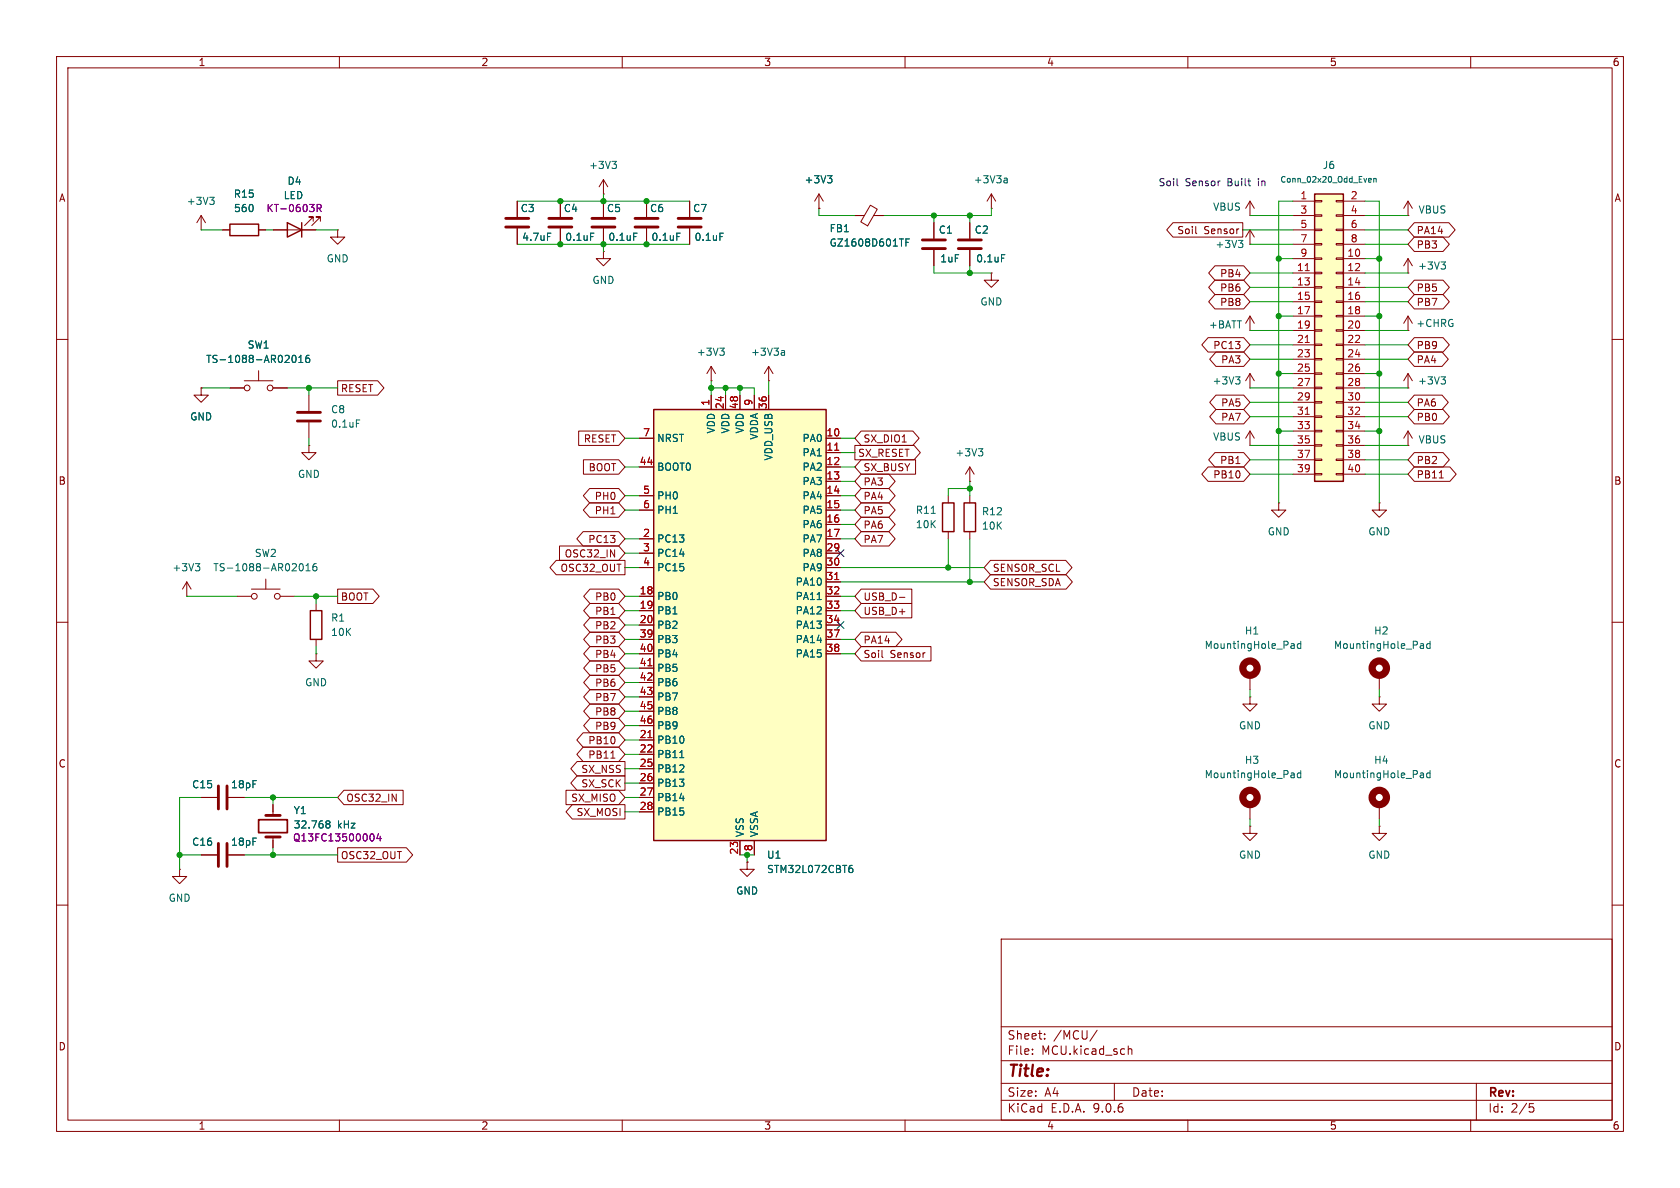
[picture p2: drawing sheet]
<svg xmlns="http://www.w3.org/2000/svg" width="297mm" height="210mm" viewBox="0 0 297 210" stroke-linecap="round" stroke-linejoin="round" font-family="sans-serif">
<g fill="none" stroke="#840000" stroke-width=".18">
<path d="M10 10h277v190h-277zM12 12h273v186h-273zM60 10v2M110 10v2M160 10v2M210 10v2M260 10v2M35.6 38.1l-.8 1.3M35.6 38.1l.7 1.3M35.6 38.1v2.5M55.4 39.1v-.7h-.8h.8l-1.6 1.5M56.6 39.1v-.7h-.7h.7l-1.5 1.5"/>
<path d="M106.7 34.3h.1M106.7 31.8l-.8 1.2M106.7 31.8l.7 1.2M106.7 31.8v2.5M248.9 38.1h.1M248.9 35.6l-.7 1.2M248.9 35.6l.8 1.2M248.9 35.6v2.5M35.6 40.6h.1M39.4 40.6h1.2M45.7 40.6h1.3M48.3 40.6h7.6"/>
<path d="M248.9 58.4h.1M248.9 55.9v2.5M248.9 55.9l-.7 1.3M248.9 55.9l.8 1.3M10 60h2M35.6 68.6v1.3h1.2l-1.2 1.2-1.3-1.2h1.3M35.6 68.6h.1M40.6 68.6h2.6M43.2 67.3h5.1M45.7 65.5v1.8M48.3 68.6h2.5M125.7 67.3h.1"/>
<path d="M125.7 64.8l-.7 1.2M125.7 64.8l.8 1.2M125.7 64.8v2.5M285 60h2M10 110h2M285 110h2M10 160h2M177 166h108v32h-108zM285 160h2M60 198v2M110 198v2M160 198v2"/>
<path d="M177 194.5h108M177 191.5h108M177 187.5h108M177 181.5h108M182.5 186.3v.1M182.5 185.5v.1M184.7 183.6v.1M184.7 182.8v.1M194 182.1l-1.3 2M197 191.5v3M199.5 184.9v1.5M199.5 185.5l.2-.1 .3 .1 .1 .9"/>
<path d="M210 198v2M260 198v2M261 191.5v6.5M270.4 195.1h.7M270.5 195.7h.4l.3 .3-.2 .5-.5 .1"/>
<circle cx="43.7" cy="68.6" r=".51"/>
<circle cx="47.8" cy="68.6" r=".51"/>
</g>
<path d="M37.1 34.9h.8l-.5 .5M37.6 35.4l.3 .2v.3l-.3 .2M108.2 28.5h.8l-.4 .5M108.7 29l.3 .2v.3l-.3 .3M51.6 63.3l.1-.4 .2-.1a.68 .68 0 0 1 .5 .6 .68 .68 0 0 1-.5 .7l-.2-.1-.1-.4M52.8 64.1h.8M52.8 63.2l.4-.4v1.3M54.6 62.8l-.3 .1a.86 .86 0 0 0 0 1.2l.4-.1 .1-.5-.3-.2h-.2l-.3 .2M127.2 61.5h.8l-.4 .5M127.8 62l.2 .3v.3l-.2 .2" fill="none" stroke="#006464" stroke-width=".18"/>
<path d="M40.6 39.6h5.1v2.1h-5.1zM50.8 39.4l2.5 1.2-2.5 1.3zM53.3 39.4v2.5" fill="none" stroke="#840000" stroke-width=".25"/>
<path d="M56.1 36.8l.6-.1 .1-.1-.1-.3-.6-.2v1.3M56.4 36.8l.4 .6" fill="none" stroke="#840084" stroke-width=".18"/>
<path d="M232.4 34.3h5.1v50.8h-5.1z" fill="#ffffc2"/>
<path d="M232.4 34.3h5.1v50.8h-5.1z" fill="none" stroke="#840000" stroke-width=".25"/>
<g fill="none" stroke="#840000" stroke-width=".18">
<path d="M106.7 35.6v2.8M228.6 35.6h3.8M228.6 38.1h3.8M232.4 35.4h1.3v.3h-1.3zM232.4 38h1.3v.2h-1.3zM236.2 35.4h1.3v.3h-1.3zM236.2 38h1.3v.2h-1.3zM237.5 35.6h3.8M237.5 38.1h3.8M59.7 40.6v1.3h1.3l-1.3 1.3-1.3-1.3h1.3M59.7 40.6h.1M106.7 40.4v2.8"/>
<path d="M228.6 40.6h3.8M228.6 43.2h3.8M228.6 45.7h3.8M228.6 48.3h3.8M228.6 50.8h3.8M228.6 53.3h3.8M228.6 55.9h3.8M228.6 58.4h3.8M232.4 40.5h1.3v.3h-1.3zM232.4 43.1h1.3v.2h-1.3zM232.4 45.6h1.3v.2h-1.3zM232.4 48.1h1.3v.3h-1.3z"/>
<path d="M232.4 50.7h1.3v.2h-1.3zM232.4 53.2h1.3v.3h-1.3zM232.4 55.8h1.3v.2h-1.3zM232.4 58.3h1.3v.2h-1.3zM236.2 40.5h1.3v.3h-1.3zM236.2 43.1h1.3v.2h-1.3zM236.2 45.6h1.3v.2h-1.3zM236.2 48.1h1.3v.3h-1.3zM236.2 50.7h1.3v.2h-1.3zM236.2 53.2h1.3v.3h-1.3zM236.2 55.8h1.3v.2h-1.3zM236.2 58.3h1.3v.2h-1.3z"/>
<path d="M237.5 40.6h3.8M237.5 43.2h3.8M237.5 45.7h3.8M237.5 48.3h3.8M237.5 50.8h3.8M237.5 53.3h3.8M237.5 55.9h3.8M237.5 58.4h3.8M248.9 48.3h.1M248.9 45.7l-.7 1.3M248.9 45.7l.8 1.3M248.9 45.7v2.6"/>
<path d="M54.6 78.7v1.3h1.3l-1.3 1.3-1.3-1.3h1.3M54.6 78.7h.1M54.6 69.9v2.7M54.6 74.7v2.8M228.6 61h3.8M228.6 63.5h3.8M228.6 66h3.8M228.6 68.6h3.8M228.6 71.1h3.8M228.6 73.7h3.8M228.6 76.2h3.8M228.6 78.7h3.8"/>
<path d="M232.4 60.8h1.3v.3h-1.3zM232.4 63.4h1.3v.2h-1.3zM232.4 65.9h1.3v.3h-1.3zM232.4 68.5h1.3v.2h-1.3zM232.4 71h1.3v.2h-1.3zM232.4 73.5h1.3v.3h-1.3zM232.4 76.1h1.3v.2h-1.3zM232.4 78.6h1.3v.3h-1.3zM236.2 60.8h1.3v.3h-1.3zM236.2 63.4h1.3v.2h-1.3zM236.2 65.9h1.3v.3h-1.3zM236.2 68.5h1.3v.2h-1.3z"/>
<path d="M236.2 71h1.3v.2h-1.3zM236.2 73.5h1.3v.3h-1.3zM236.2 76.1h1.3v.2h-1.3zM236.2 78.6h1.3v.3h-1.3zM237.5 61h3.8M237.5 63.5h3.8M237.5 66h3.8M237.5 68.6h3.8M237.5 71.1h3.8M237.5 73.7h3.8M237.5 76.2h3.8M237.5 78.7h3.8"/>
<path d="M248.9 78.7h.1M248.9 68.6h.1M248.9 66v2.6M248.9 76.2v2.5M248.9 76.2l-.7 1.3M248.9 76.2l.8 1.3M248.9 66l-.7 1.3M248.9 66l.8 1.3M226.1 88.9v1.3h1.2l-1.2 1.2-1.3-1.2h1.3M226.1 88.9h.1M228.6 81.3h3.8M228.6 83.8h3.8"/>
<path d="M232.4 81.2h1.3v.2h-1.3zM232.4 83.7h1.3v.2h-1.3zM236.2 81.2h1.3v.2h-1.3zM236.2 83.7h1.3v.2h-1.3zM237.5 81.3h3.8M237.5 83.8h3.8M243.8 88.9v1.3h1.3l-1.3 1.2-1.2-1.2h1.2M243.8 88.9h.1M221 119.4v2.5M243.8 119.4v2.5M132.1 152.4v1.3h1.2l-1.2 1.2-1.3-1.2h1.3M132.1 152.4h.1"/>
</g>
<path d="M230.7 47.8h.8M230.7 60.5h.8M230.7 73.2h.8" fill="none" stroke="#a90000" stroke-width=".18"/>
<g fill="none" stroke="#006464" stroke-width=".18">
<path d="M242.1 31.5l.3 .1v.2l-.5 .1M242.4 32.2h-.3M242.9 31.6h.3l.1 .6M242.9 31.5v.7M112 41.2h.6M254.7 46.3h.8l-.4 .5M255.3 46.8l.2 .2v.3l-.2 .3M63 74.2h.6M254.7 66.6h.8l-.4 .5M255.3 67.1l.2 .2v.3l-.2 .3M228.4 113.8h.3l.1 .8M228.8 114.6h-.4"/>
<path d="M228.8 114.1h-.4M230 113.8h-.4l-.2 .2 .1 .6h.5M230 113.4v1.2M251.2 113.8h.4l.1 .8M251.7 114.6h-.5M251.7 114.1h-.5M252.8 113.8h-.3l-.3 .2 .1 .6h.5M252.8 113.4v1.2"/>
</g>
<path d="M104.6 38.6h4.1M104.6 40.1h4.1M52.6 72.9h4M52.6 74.4h4" fill="none" stroke="#840000" stroke-width=".51"/>
<g fill="none" stroke="#840000" stroke-width="1.3">
<circle cx="221" cy="118.1" r="1.27"/>
<circle cx="243.8" cy="118.1" r="1.27"/>
</g>
<path d="M115.6 72.4h30.4v76.2h-30.4z" fill="#ffffc2"/>
<path d="M115.6 72.4h30.4v76.2h-30.4zM166.6 88.9h2.1v5.1h-2.1zM170.4 88.9h2.1v5.1h-2.1zM54.9 108h2v5h-2z" fill="none" stroke="#840000" stroke-width=".25"/>
<g fill="none" stroke="#840000" stroke-width=".18">
<path d="M91.4 35.6v2.8M99.1 35.6v2.8M106.7 35.6v2.8M114.3 35.6v2.8M121.9 35.6v2.8M144.8 36.8h.1M144.8 34.3l-.8 1.3M144.8 34.3l.7 1.3M144.8 34.3v2.5M151.1 38.1h1.7M153.9 36.3l1.2 .7-1.7 2.9-1.2-.7zM154.5 38.1h1.7"/>
<path d="M165.1 39.4v2.8M171.4 39.4v2.8M175.3 36.8h.1M175.3 34.3l-.8 1.3M175.3 34.3l.7 1.3M175.3 34.3v2.5M207.4 39.4h12.3v2.5h-12.3l-1.1-1.3zM221 38.1h.1M221 35.6v2.5M221 35.6l-.8 1.2M221 35.6l.7 1.2M250 39.4h6.1l1.2 1.2-1.2 1.3h-6.1l-1.1-1.3z"/>
<path d="M39.4 40.6h1.2M45.7 40.6h1.3M48.3 40.6h2.5M53.3 40.6h2.6M91.4 40.4v2.8M99.1 40.4v2.8M106.7 44.5v1.2h1.2l-1.2 1.3-1.3-1.3h1.3M106.7 44.5h.1M106.7 40.4v2.8M114.3 40.4v2.8M121.9 40.4v2.8M165.1 44.2v2.8"/>
<path d="M171.4 44.2v2.8M175.3 48.3v1.2h1.2l-1.2 1.3-1.3-1.3h1.3M175.3 48.3h.1M211.5 41.2l.1 .1M213.6 59.7h6.3l1.1 1.3-1.1 1.2h-6.3l-1.1-1.2zM214.8 47h5.1l1.1 1.3-1.1 1.2h-5.1l-1.1-1.2zM214.8 52.1h5.1l1.1 1.2-1.1 1.3h-5.1l-1.1-1.3zM214.8 49.5h5.1l1.1 1.3-1.1 1.3h-5.1l-1.1-1.3zM221 43.2h.1M221 58.4h.1M221 40.6v2.6M221 55.9v2.5"/>
<path d="M221 40.6l-.8 1.3M221 40.6l.7 1.3M221 55.9l-.8 1.3M221 55.9l.7 1.3M250 59.7h5.1l1.1 1.3-1.1 1.2h-5.1l-1.1-1.2zM250 52.1h5.1l1.1 1.2-1.1 1.3h-5.1l-1.1-1.3zM250 41.9h5.1l1.1 1.3-1.1 1.3h-5.1l-1.1-1.3zM250 49.5h5.1l1.1 1.3-1.1 1.3h-5.1l-1.1-1.3zM35.6 68.6h.1M40.6 68.6h2.6M48.3 68.6h2.5M59.7 67.3h7.1l1.1 1.3-1.1 1.3h-7.1z"/>
<path d="M102.3 76.2h7.1l1.1 1.3-1.1 1.2h-7.1zM113 77.5h2.6M125.7 69.9v2.5M128.3 69.9v2.5M130.8 69.9v2.5M133.3 69.9v2.5M135.9 67.3h.1M135.9 64.8v2.5M135.9 69.9v2.5M135.9 64.8l-.8 1.2M135.9 64.8l.8 1.2M146 77.5h2.6"/>
<path d="M151.1 78.7h10.5l1.1 1.3-1.1 1.3h-10.5zM152.2 76.2h9.2l1.1 1.3-1.1 1.2h-9.2l-1.1-1.2zM215 62.2h4.9l1.1 1.3-1.1 1.3h-4.9l-1.1-1.3zM215 69.8h4.9l1.1 1.3-1.1 1.3h-4.9l-1.1-1.3zM215 72.4h4.9l1.1 1.3-1.1 1.2h-4.9l-1.1-1.2zM221 68.6h.1M221 78.7h.1M221 66v2.6M221 76.2v2.5M221 66l-.8 1.3M221 66l.7 1.3M221 76.2l-.8 1.3"/>
<path d="M221 76.2l.7 1.3M250 72.4h5.1l1.1 1.3-1.1 1.2h-5.1l-1.1-1.2zM250 62.2h4.9l1.1 1.3-1.1 1.3h-4.9l-1.1-1.3zM250 69.8h4.9l1.1 1.3-1.1 1.3h-4.9l-1.1-1.3zM98.3 99.1h12.2v2.5h-12.2l-1.1-1.3zM98.9 96.5h10.5l1.1 1.3-1.1 1.3h-10.5zM103.1 94h6.3l1.1 1.3-1.1 1.2h-6.3l-1.1-1.2zM103.1 81.3h6.3l1.1 1.3-1.1 1.2h-6.3zM104.2 88.9h5.2l1.1 1.3-1.1 1.2h-5.2l-1.1-1.2zM104.2 86.4h5.2l1.1 1.2-1.1 1.3h-5.2l-1.1-1.3zM113 82.6h2.6M113 87.6h2.6"/>
<path d="M113 90.2h2.6M113 95.3h2.6M113 97.8h2.6M146 82.6h2.6M146 87.6h2.6M146 90.2h2.6M146 95.3h2.6M146 97.8h2.6M146 80h2.6M146 85.1h2.6M146 92.7h2.6M152.2 83.8h4.9l1.2 1.3-1.2 1.3h-4.9l-1.1-1.3z"/>
<path d="M152.2 81.3h9.7v2.5h-9.7l-1.1-1.2zM152.2 88.9h4.9l1.2 1.3-1.2 1.2h-4.9l-1.1-1.2zM152.2 91.4h4.9l1.2 1.3-1.2 1.3h-4.9l-1.1-1.3zM152.2 86.4h4.9l1.2 1.2-1.2 1.3h-4.9l-1.1-1.3zM152.2 94h4.9l1.2 1.3-1.2 1.2h-4.9l-1.1-1.2zM167.6 87.6v1.3M167.6 94v1.3M171.4 85.1h.1M171.4 82.6v2.5M171.4 87.6v1.3M171.4 94v1.3M171.4 82.6l-.7 1.2"/>
<path d="M171.4 82.6l.8 1.2M175.1 99.1h13.3l1.1 1.2-1.1 1.3h-13.3l-1.1-1.3zM213.6 82.5h6.3l1.1 1.3-1.1 1.3h-6.3l-1.1-1.3zM214.8 80h5.1l1.1 1.3-1.1 1.3h-5.1l-1.1-1.3zM250 80h5.1l1.1 1.3-1.1 1.3h-5.1l-1.1-1.3zM250 82.5h6.3l1.1 1.3-1.1 1.3h-6.3l-1.1-1.3zM254.4 84.5h.8M33 105.4h.1M33 102.9l-.7 1.2M33 102.9l.8 1.2M33 102.9v2.5M41.9 105.4h2.5"/>
<path d="M44.4 104.1h5.1M47 102.4v1.7M49.5 105.4h2.6M55.9 115.6v1.2h1.2l-1.2 1.3-1.3-1.3h1.3M55.9 115.6h.1M55.9 106.7v1.3M55.9 113v1.3M59.7 104.1h6.2l1.1 1.3-1.1 1.3h-6.2zM104.3 109.2h5.1l1.1 1.3-1.1 1.3h-5.1l-1.1-1.3zM104.3 106.7h5.1l1.1 1.3-1.1 1.2h-5.1l-1.1-1.2zM104.3 111.8h5.1l1.1 1.2-1.1 1.3h-5.1l-1.1-1.3zM104.3 116.8h5.1l1.1 1.3-1.1 1.3h-5.1l-1.1-1.3z"/>
<path d="M104.3 114.3h5.1l1.1 1.3-1.1 1.2h-5.1l-1.1-1.2zM104.3 119.4h5.1l1.1 1.3-1.1 1.2h-5.1l-1.1-1.2zM104.3 104.1h5.1l1.1 1.3-1.1 1.3h-5.1l-1.1-1.3zM113 100.3h2.6M113 105.4h2.6M113 108h2.6M113 110.5h2.6M113 113h2.6M113 115.6h2.6M113 118.1h2.6M146 100.3h2.6M146 105.4h2.6"/>
<path d="M146 108h2.6M146 110.5h2.6M146 113h2.6M146 115.6h2.6M146 102.9h2.6M152.2 111.8h6.2l1.1 1.2-1.1 1.3h-6.2l-1.1-1.3zM152.2 104.1h9v2.6h-9l-1.1-1.3zM152.2 106.7h9v2.5h-9l-1.1-1.2zM152.2 114.3h12.4v2.5h-12.4l-1.1-1.2zM156 116.2h.1M159 105.6h1M175.1 101.6h13.4l1.1 1.3-1.1 1.2h-13.4l-1.1-1.2z"/>
<path d="M60.8 139.7h10.5v2.5h-10.5l-1.1-1.2zM100.1 139.7h9.3l1.1 1.3-1.1 1.2h-9.3zM102 134.6h8.5v2.6h-8.5l-1.1-1.3zM102 137.2h8.5v2.5h-8.5l-1.1-1.3zM103.1 129.5h6.3l1.1 1.3-1.1 1.3h-6.3l-1.1-1.3zM103.1 132.1h6.3l1.1 1.3-1.1 1.2h-6.3l-1.1-1.2zM104.3 127h5.1l1.1 1.3-1.1 1.2h-5.1l-1.1-1.2zM104.3 124.5h5.1l1.1 1.2-1.1 1.3h-5.1l-1.1-1.3zM104.3 121.9h5.1l1.1 1.3-1.1 1.3h-5.1l-1.1-1.3zM108 134h.7M113 120.7h2.6M113 123.2h2.6"/>
<path d="M113 125.7h2.6M113 128.3h2.6M113 130.8h2.6M113 133.4h2.6M113 135.9h2.6M113 138.4h2.6M221 123.2v1.3h1.2l-1.2 1.2-1.3-1.2h1.3M221 123.2h.1M243.8 123.2v1.3h1.3l-1.3 1.2-1.2-1.2h1.2M243.8 123.2h.1M31.7 153.7v1.2h1.3l-1.3 1.3-1.2-1.3h1.2M31.7 153.7h.1"/>
<path d="M35.6 141h2.8M35.6 151.1h2.8M40.4 141h2.8M40.4 151.1h2.8M48.3 142.2v1.9M48.3 148v1.9M59.7 149.9h12.1l1.2 1.2-1.2 1.3h-12.1zM101.2 142.2h9.3v2.6h-9.3l-1.1-1.3zM113 141h2.6M113 143.5h2.6M130.8 148.6v2.5M132.1 152.4h.1"/>
<path d="M133.3 148.6v2.5M221 146.1v1.2h1.2l-1.2 1.3-1.3-1.3h1.3M221 146.1h.1M221 142.2v2.6M243.8 146.1v1.2h1.3l-1.3 1.3-1.2-1.3h1.2M243.8 146.1h.1M243.8 142.2v2.6"/>
<circle cx="45" cy="105.4" r=".51"/>
<circle cx="49" cy="105.4" r=".51"/>
</g>
<path d="M147.6 79.6h.7M114.5 117.7h.8M147.6 102.5h.7M114.5 130.4h.8" fill="none" stroke="#a90000" stroke-width=".18"/>
<g fill="none" stroke="#006464" stroke-width=".18">
<path d="M146.3 31.1h.8l-.4 .4M146.8 31.5l.3 .3v.3l-.3 .2M177.6 31.5h.3l.2 .2v.6M178.1 32.3h-.5M178.1 31.8h-.5M96.8 41.2h.6M104.4 41.2h.6M112 41.2h.6M119.6 41.2h.7M127.3 41.2h.6M160.2 42.8h.4M160.8 42.2h-.6v1.3"/>
<path d="M177.1 45h.6M218.9 42.5h.8l-.4 .5M219.5 43l.2 .2v.3l-.2 .3M51.6 63.3l.1-.4 .2-.1a.68 .68 0 0 1 .5 .6 .68 .68 0 0 1-.5 .7l-.2-.1-.1-.4M52.8 64.1h.8M52.8 63.2l.4-.4v1.3M54.6 62.8l-.3 .1a.86 .86 0 0 0 0 1.2l.4-.1 .1-.5-.3-.2h-.2l-.3 .2M138.3 62h.3l.1 .8M138.7 62.7l-.4 .1M138.7 62.3h-.4M173 79.3h.7l-.4 .5M173.5 79.8l.2 .2v.3l-.2 .3"/>
<path d="M218.4 66.6h.8l-.4 .5M219 67.1l.2 .2v.3l-.2 .3M34.5 99.6h.8l-.4 .5M55.9 99.6l-.4 .1a.86 .86 0 0 0 0 1.2l.5-.1v-.4l-.2-.3h-.3l-.2 .3M164.6 90.7h.8M35.1 100.1l.2 .3v.3l-.2 .2M52.9 100.1l.1-.3 .2-.2a.68 .68 0 0 1 .4 .7 .68 .68 0 0 1-.4 .6l-.2-.1-.1-.4M54.1 100.9h.7M54.1 100l.4-.4v1.3M144.5 106h.7M120.2 133.9h.7M228.4 136.6h.2l.2 .2v.7"/>
<path d="M228.8 137.4l-.4 .1M228.8 136.9l-.4 .1M230 136.7l-.4-.1-.2 .3 .1 .5h.5M230 136.2v1.3M251.2 136.6h.3l.2 .2v.7M251.7 137.4l-.5 .1M251.7 136.9l-.5 .1M252.8 136.7l-.3-.1-.3 .3 .1 .5h.5M252.8 136.2v1.3M57.7 145.6h.2M57.7 145.2l.4-.1 .2 .1v.2l-.2 .2M57.9 145.6h.2"/>
<path d="M57.9 145.6l-.2 .1M58.1 145.6l.2 .3v.4l-.2 .1-.4-.1M150.2 153.5h.3l.3 .2-.1 .5h-.5M150.7 153h-.4l-.2 .3"/>
</g>
<g fill="none" stroke="#840000" stroke-width="1.3">
<circle cx="221" cy="141" r="1.27"/>
<circle cx="243.8" cy="141" r="1.27"/>
</g>
<g fill="none" stroke="#840000" stroke-width=".51">
<path d="M89.4 38.6h4.1M97 38.6h4.1M112.3 38.6h4M119.9 38.6h4.1M89.4 40.1h4.1M97 40.1h4.1M112.3 40.1h4M119.9 40.1h4.1M163.1 43.9h4M163.1 42.4h4M169.4 43.9h4.1M169.4 42.4h4.1"/>
<path d="M38.6 138.9v4.1M40.1 138.9v4.1M38.6 149.1v4.1M40.1 149.1v4.1M47 148h2.5M47 144.1h2.5"/>
</g>
<path d="M45.7 144.9h5.1v2.3h-5.1z" fill="none" stroke="#840000" stroke-width=".3"/>
<path d="M56.1 36.8l.6-.1 .1-.1-.1-.3-.6-.2v1.3M56.4 36.8l.4 .6M65.7 147.4a.68 .68 0 0 1 .4 .6 .68 .68 0 0 1-.4 .7M66.9 147.3l-.3 .9h.8M67.2 147.8v.9" fill="none" stroke="#840084" stroke-width=".18"/>
<g fill="none" stroke="#009600" stroke-width=".18">
<path d="M91.4 35.6h30.5M106.7 34.3v1.3M144.8 36.8v1.3h6.3M165.1 38.1v1.3M171.4 38.1v1.3M175.3 36.8v1.3h-19.1M221 38.1h7.6M228.6 35.6h-2.5v53.3M241.3 35.6h2.5v53.3M241.3 38.1h7.6M35.6 40.6h3.8M47 40.6h1.3"/>
<path d="M55.9 40.6h3.8M91.4 43.2h30.5M106.7 43.2v1.3M165.1 47v1.3h10.2M171.4 47v1.3M219.7 40.6h8.9M221 43.2h7.6M221 50.8h7.6M221 48.3h7.6M221 58.4h7.6M221 53.3h7.6M226.1 55.9h2.5"/>
<path d="M226.1 45.7h2.5M241.3 43.2h7.6M241.3 40.6h7.6M241.3 50.8h7.6M241.3 48.3h7.6M241.3 58.4h7.6M241.3 53.3h7.6M241.3 55.9h2.5M241.3 45.7h2.5M35.6 68.6h5M50.8 68.6h8.9M54.6 68.6v1.3"/>
<path d="M54.6 77.5v1.2M110.5 77.5h2.5M125.7 68.6h7.6v1.3M125.7 67.3v2.6M128.3 68.6v1.3M130.8 68.6v1.3M135.9 67.3v2.6M148.6 77.5h2.5M221 68.6h7.6M221 78.7h7.6M221 73.7h7.6M221 71.1h7.6"/>
<path d="M221 63.5h7.6M221 61h7.6M226.1 76.2h2.5M226.1 66h2.5M241.3 68.6h7.6M241.3 78.7h7.6M241.3 73.7h7.6M241.3 76.2h2.5M241.3 66h2.5M241.3 71.1h7.6M241.3 63.5h7.6M241.3 61h7.6"/>
<path d="M110.5 97.8h2.5M110.5 95.3h2.5M110.5 90.2h2.5M110.5 82.6h2.5M110.5 87.6h2.5M148.6 95.3h2.5M148.6 90.2h2.5M148.6 82.6h2.5M148.6 87.6h2.5M148.6 92.7h2.5M148.6 85.1h2.5M148.6 80h2.5"/>
<path d="M167.6 95.3v5M171.4 85.1v2.5M171.4 95.3v7.6M171.4 86.4h-3.8v1.2M221 83.8h7.6M221 81.3h7.6M241.3 83.8h7.6M241.3 81.3h7.6M33 105.4h8.9M52.1 105.4h7.6M55.9 105.4v1.3M55.9 114.3v1.3"/>
<path d="M110.5 115.6h2.5M110.5 113h2.5M110.5 118.1h2.5M110.5 105.4h2.5M110.5 108h2.5M110.5 110.5h2.5M110.5 100.3h2.5M148.6 115.6h2.5M148.6 113h2.5M148.6 105.4h2.5M148.6 108h2.5M148.6 100.3h25.4"/>
<path d="M148.6 102.9h25.4M110.5 133.4h2.5M110.5 130.8h2.5M110.5 125.7h2.5M110.5 120.7h2.5M110.5 123.2h2.5M110.5 128.3h2.5M110.5 138.4h2.5M110.5 135.9h2.5M221 121.9v1.3M243.8 121.9v1.3M31.7 151.1h3.9"/>
<path d="M35.6 141h-3.9v12.7M43.2 151.1h16.5M43.2 141h16.5M48.3 141v1.2M48.3 149.9v1.2M110.5 143.5h2.5M110.5 141h2.5M130.8 151.1h2.5M132.1 151.1v1.3M221 144.8v1.3M243.8 144.8v1.3"/>
</g>
<path d="M148 97.2l1.2 1.2M149.2 97.2l-1.2 1.2M148 109.9l1.2 1.2M149.2 109.9l-1.2 1.2" fill="none" stroke="#000084" stroke-width=".18"/>
<path d="M208.1 32.8h.2" fill="none" stroke="#0000c2" stroke-width=".18"/>
<g fill="#009600" stroke="#009600" stroke-width=".18">
<circle cx="226.1" cy="45.7" r=".46"/>
<circle cx="226.1" cy="66" r=".46"/>
<circle cx="226.1" cy="76.2" r=".46"/>
<circle cx="243.8" cy="76.2" r=".46"/>
<circle cx="243.8" cy="66" r=".46"/>
<circle cx="171.4" cy="102.9" r=".46"/>
<circle cx="167.6" cy="100.3" r=".46"/>
<circle cx="171.4" cy="86.4" r=".46"/>
<circle cx="226.1" cy="55.9" r=".46"/>
<circle cx="243.8" cy="45.7" r=".46"/>
<circle cx="243.8" cy="55.9" r=".46"/>
<circle cx="171.4" cy="48.3" r=".46"/>
<circle cx="165.1" cy="38.1" r=".46"/>
<circle cx="171.4" cy="38.1" r=".46"/>
<circle cx="31.7" cy="151.1" r=".46"/>
<circle cx="48.3" cy="141" r=".46"/>
<circle cx="48.3" cy="151.1" r=".46"/>
<circle cx="55.9" cy="105.4" r=".46"/>
<circle cx="114.3" cy="35.6" r=".46"/>
<circle cx="114.3" cy="43.2" r=".46"/>
<circle cx="130.8" cy="68.6" r=".46"/>
<circle cx="106.7" cy="35.6" r=".46"/>
<circle cx="106.7" cy="43.2" r=".46"/>
<circle cx="125.7" cy="68.6" r=".46"/>
<circle cx="128.3" cy="68.6" r=".46"/>
<circle cx="132.1" cy="151.1" r=".46"/>
<circle cx="99.1" cy="43.2" r=".46"/>
<circle cx="99.1" cy="35.6" r=".46"/>
<circle cx="54.6" cy="68.6" r=".46"/>
</g>
<text font-size="2.8" fill="#840000" x="178" y="190.9">Title:</text>
<g font-size="2.1" fill="#840000">
<text x="178" y="184">Sheet:</text>
<text x="186.2" y="184">/MCU/</text>
<text x="178" y="186.7">File:</text>
<text x="184.1" y="186.7">MCU.kicad_sch</text>
<text x="178" y="196.9">KiCad</text>
<text x="178" y="194.1">Size:</text>
<text x="184.7" y="194.1">A4</text>
<text x="185.7" y="196.9">E.D.A.</text>
<text x="193.3" y="196.9">9.0.6</text>
<text x="200" y="194.1">Date:</text>
<text x="263" y="194.3">Rev:</text>
<text x="263" y="196.9">Id:</text>
<text x="267.1" y="196.9">2/5</text>
</g>
<g font-size="1.8" fill="#840000">
<text x="35" y="11.9">1</text>
<text x="85" y="11.9">2</text>
<text x="135" y="11.9">3</text>
<text x="185" y="11.9">4</text>
<text x="235" y="11.9">5</text>
<text x="285" y="11.9">6</text>
<text x="10.3" y="35.9">A</text>
<text x="285.3" y="35.9">A</text>
<text x="208" y="41.6">Soil</text>
<text x="212.8" y="41.6">Sensor</text>
<text x="250.3" y="41.6">PA14</text>
<text x="250.3" y="44.1">PB3</text>
<text x="215.6" y="49.2">PB4</text>
<text x="215.6" y="51.8">PB6</text>
<text x="250.3" y="51.8">PB5</text>
<text x="215.6" y="54.3">PB8</text>
<text x="250.3" y="54.3">PB7</text>
<text x="214.4" y="61.9">PC13</text>
<text x="215.8" y="64.5">PA3</text>
<text x="250.3" y="61.9">PB9</text>
<text x="250.3" y="64.5">PA4</text>
<text x="60.2" y="69.5">RESET</text>
<text x="215.8" y="72.1">PA5</text>
<text x="215.8" y="74.6">PA7</text>
<text x="250.3" y="74.6">PB0</text>
<text x="250.3" y="72.1">PA6</text>
<text x="103.1" y="78.4">RESET</text>
<text x="104" y="83.5">BOOT</text>
<text x="151.6" y="81">SX_RESET</text>
<text x="152.6" y="78.4">SX_DIO1</text>
<text x="152.6" y="83.5">SX_BUSY</text>
<text x="215.6" y="82.2">PB1</text>
<text x="250.3" y="82.2">PB2</text>
<text x="10.3" y="85.9">B</text>
<text x="105" y="88.6">PH0</text>
<text x="152.6" y="86">PA3</text>
<text x="152.6" y="88.6">PA4</text>
<text x="214.4" y="84.8">PB10</text>
<text x="250.3" y="84.8">PB11</text>
<text x="285.3" y="85.9">B</text>
<text x="105" y="91.1">PH1</text>
<text x="152.6" y="91.1">PA5</text>
<text x="152.6" y="93.7">PA6</text>
<text x="99" y="101.3">OSC32_OUT</text>
<text x="99.7" y="98.7">OSC32_IN</text>
<text x="103.9" y="96.2">PC13</text>
<text x="152.6" y="96.2">PA7</text>
<text x="175.4" y="101.3">SENSOR_SCL</text>
<text x="60.2" y="106.4">BOOT</text>
<text x="105.1" y="106.4">PB0</text>
<text x="152.6" y="106.4">USB_D-</text>
<text x="175.4" y="103.8">SENSOR_SDA</text>
<text x="105.1" y="111.4">PB2</text>
<text x="105.1" y="108.9">PB1</text>
<text x="105.1" y="114">PB3</text>
<text x="152.6" y="114">PA14</text>
<text x="152.6" y="108.9">USB_D+</text>
<text x="105.1" y="119.1">PB5</text>
<text x="105.1" y="116.5">PB4</text>
<text x="152.6" y="116.5">Soil</text>
<text x="157.4" y="116.5">Sensor</text>
<text x="105.1" y="121.6">PB6</text>
<text x="105.1" y="124.1">PB7</text>
<text x="103.9" y="131.8">PB10</text>
<text x="105.1" y="129.2">PB9</text>
<text x="105.1" y="126.7">PB8</text>
<text x="10.3" y="135.9">C</text>
<text x="102.7" y="136.8">SX_NSS</text>
<text x="103.9" y="134.3">PB11</text>
<text x="285.3" y="135.9">C</text>
<text x="61.1" y="141.9">OSC32_IN</text>
<text x="100.9" y="141.9">SX_MISO</text>
<text x="102.7" y="139.4">SX_SCK</text>
<text x="101.8" y="144.5">SX_MOSI</text>
<text x="60.2" y="152.1">OSC32_OUT</text>
<text x="10.3" y="185.9">D</text>
<text x="285.3" y="185.9">D</text>
<text x="35" y="199.9">1</text>
<text x="85" y="199.9">2</text>
<text x="135" y="199.9">3</text>
<text x="185" y="199.9">4</text>
<text x="235" y="199.9">5</text>
<text x="285" y="199.9">6</text>
</g>
<g font-size="1.8" fill="#006464">
<text x="41.2" y="35.2">R15</text>
<text x="50.1" y="35.4">LED</text>
<text x="50.7" y="32.9">D4</text>
<text x="104" y="30.1">+3V3</text>
<text x="142.1" y="32.6">+3V3</text>
<text x="172" y="32.6">+3V3a</text>
<text x="233.8" y="30.1">J6</text>
<text x="32.9" y="36.4">+3V3</text>
<text x="41.3" y="37.7">560</text>
<text x="92" y="37.7">C3</text>
<text x="99.6" y="37.7">C4</text>
<text x="107.2" y="37.7">C5</text>
<text x="114.8" y="37.7">C6</text>
<text x="122.4" y="37.7">C7</text>
<text x="146.6" y="41.2">FB1</text>
<text x="165.9" y="41.5">C1</text>
<text x="172.2" y="41.5">C2</text>
<text x="214.4" y="37.4">VBUS</text>
<text x="250.7" y="37.9">VBUS</text>
<text x="57.7" y="46.6">GND</text>
<text x="92.2" y="42.8">4.7uF</text>
<text x="99.8" y="42.8">0.1uF</text>
<text x="107.5" y="42.8">0.1uF</text>
<text x="115.1" y="42.8">0.1uF</text>
<text x="122.7" y="42.8">0.1uF</text>
<text x="146.6" y="43.8">GZ1608D601TF</text>
<text x="166.1" y="46.6">1uF</text>
<text x="172.5" y="46.6">0.1uF</text>
<text x="214.8" y="44">+3V3</text>
<text x="250.6" y="47.9">+3V3</text>
<text x="104.6" y="50.4">GND</text>
<text x="173.2" y="54.2">GND</text>
<text x="213.6" y="58.3">+BATT</text>
<text x="250.3" y="58">+CHRG</text>
<text x="36.3" y="64.4">TS-1088-AR02016</text>
<text x="43.7" y="61.8">SW1</text>
<text x="123.1" y="63.1">+3V3</text>
<text x="132.7" y="63.1">+3V3a</text>
<text x="214.3" y="68.2">+3V3</text>
<text x="250.6" y="68.2">+3V3</text>
<text x="33.5" y="74.5">GND</text>
<text x="58.4" y="73.3">C8</text>
<text x="58.4" y="75.8">0.1uF</text>
<text x="126.6" y="76.7" transform="rotate(-90 126.6 76.7)">VDD</text>
<text x="129.1" y="76.7" transform="rotate(-90 129.1 76.7)">VDD</text>
<text x="131.7" y="76.7" transform="rotate(-90 131.7 76.7)">VDD</text>
<text x="134.2" y="77.8" transform="rotate(-90 134.2 77.8)">VDDA</text>
<text x="116.1" y="78.3">NRST</text>
<text x="116.1" y="83.4">BOOT0</text>
<text x="136.8" y="81.5" transform="rotate(-90 136.8 81.5)">VDD_USB</text>
<text x="141.8" y="78.3">PA0</text>
<text x="141.8" y="80.9">PA1</text>
<text x="141.8" y="83.4">PA2</text>
<text x="168.8" y="80.9">+3V3</text>
<text x="214.4" y="78.1">VBUS</text>
<text x="250.7" y="78.6">VBUS</text>
<text x="52.6" y="84.7">GND</text>
<text x="116.1" y="88.5">PH0</text>
<text x="141.8" y="86">PA3</text>
<text x="141.8" y="88.5">PA4</text>
<text x="116.1" y="91">PH1</text>
<text x="141.8" y="91">PA5</text>
<text x="141.8" y="93.6">PA6</text>
<text x="161.8" y="91">R11</text>
<text x="161.8" y="93.6">10K</text>
<text x="173.5" y="91.3">R12</text>
<text x="173.5" y="93.8">10K</text>
<text x="224" y="94.8">GND</text>
<text x="241.8" y="94.8">GND</text>
<text x="30.4" y="101.2">+3V3</text>
<text x="37.6" y="101.2">TS-1088-AR02016</text>
<text x="45" y="98.7">SW2</text>
<text x="116.1" y="96.1">PC13</text>
<text x="116.1" y="98.7">PC14</text>
<text x="116.1" y="101.2">PC15</text>
<text x="141.8" y="96.1">PA7</text>
<text x="141.8" y="98.7">PA8</text>
<text x="141.8" y="101.2">PA9</text>
<text x="116.1" y="106.3">PB0</text>
<text x="140.6" y="103.7">PA10</text>
<text x="140.6" y="106.3">PA11</text>
<text x="58.4" y="110.1">R1</text>
<text x="58.4" y="112.6">10K</text>
<text x="116.1" y="108.8">PB1</text>
<text x="116.1" y="111.4">PB2</text>
<text x="116.1" y="113.9">PB3</text>
<text x="140.6" y="108.8">PA12</text>
<text x="140.6" y="111.4">PA13</text>
<text x="140.6" y="113.9">PA14</text>
<text x="220" y="112.4">H1</text>
<text x="242.8" y="112.4">H2</text>
<text x="116.1" y="116.4">PB4</text>
<text x="116.1" y="119">PB5</text>
<text x="140.6" y="116.4">PA15</text>
<text x="212.9" y="114.9">MountingHole_Pad</text>
<text x="235.7" y="114.9">MountingHole_Pad</text>
<text x="53.8" y="121.5">GND</text>
<text x="116.1" y="121.5">PB6</text>
<text x="116.1" y="124.1">PB7</text>
<text x="116.1" y="126.6">PB8</text>
<text x="116.1" y="129.1">PB9</text>
<text x="116.1" y="131.7">PB10</text>
<text x="218.9" y="129.1">GND</text>
<text x="241.8" y="129.1">GND</text>
<text x="116.1" y="134.2">PB11</text>
<text x="116.1" y="136.8">PB12</text>
<text x="212.9" y="137.8">MountingHole_Pad</text>
<text x="220" y="135.2">H3</text>
<text x="235.7" y="137.8">MountingHole_Pad</text>
<text x="242.8" y="135.2">H4</text>
<text x="33.9" y="139.5">C15</text>
<text x="40.8" y="139.5">18pF</text>
<text x="116.1" y="139.3">PB13</text>
<text x="116.1" y="141.8">PB14</text>
<text x="33.9" y="149.7">C16</text>
<text x="40.8" y="149.7">18pF</text>
<text x="51.8" y="144.1">Y1</text>
<text x="51.8" y="146.7">32.768</text>
<text x="59.6" y="146.7">kHz</text>
<text x="116.1" y="144.4">PB15</text>
<text x="131.7" y="148.1" transform="rotate(-90 131.7 148.1)">VSS</text>
<text x="134.2" y="148.1" transform="rotate(-90 134.2 148.1)">VSSA</text>
<text x="135.5" y="152">U1</text>
<text x="135.5" y="154.5">STM32L072CBT6</text>
<text x="218.9" y="152">GND</text>
<text x="241.8" y="152">GND</text>
<text x="29.7" y="159.6">GND</text>
<text x="130" y="158.3">GND</text>
</g>
<g font-size="1.8" fill="#0000c2">
<text x="204.7" y="33.1">Soil</text>
<text x="209.5" y="33.1">Sensor</text>
<text x="217.1" y="33.1">Built</text>
<text x="222.7" y="33.1">in</text>
</g>
<g font-size="1.8" fill="#a90000">
<text x="229.8" y="35.3">1</text>
<text x="238.7" y="35.3">2</text>
<text x="229.8" y="37.8">3</text>
<text x="229.8" y="40.4">5</text>
<text x="238.7" y="37.8">4</text>
<text x="238.7" y="40.4">6</text>
<text x="229.8" y="42.9">7</text>
<text x="229.8" y="45.5">9</text>
<text x="238.1" y="45.5">10</text>
<text x="238.7" y="42.9">8</text>
<text x="229.2" y="48">11</text>
<text x="229.2" y="50.5">13</text>
<text x="229.2" y="53.1">15</text>
<text x="238.1" y="48">12</text>
<text x="238.1" y="50.5">14</text>
<text x="238.1" y="53.1">16</text>
<text x="229.2" y="55.6">17</text>
<text x="229.2" y="58.2">19</text>
<text x="238.1" y="55.6">18</text>
<text x="238.1" y="58.2">20</text>
<text x="229.2" y="60.7">21</text>
<text x="229.2" y="63.2">23</text>
<text x="229.2" y="65.8">25</text>
<text x="238.1" y="60.7">22</text>
<text x="238.1" y="63.2">24</text>
<text x="238.1" y="65.8">26</text>
<text x="125.5" y="71.8" transform="rotate(-90 125.5 71.8)">1</text>
<text x="133.1" y="71.8" transform="rotate(-90 133.1 71.8)">9</text>
<text x="229.2" y="68.3">27</text>
<text x="229.2" y="70.9">29</text>
<text x="238.1" y="68.3">28</text>
<text x="238.1" y="70.9">30</text>
<text x="113.6" y="77.2">7</text>
<text x="128" y="72.4" transform="rotate(-90 128 72.4)">24</text>
<text x="130.6" y="72.4" transform="rotate(-90 130.6 72.4)">48</text>
<text x="135.6" y="72.4" transform="rotate(-90 135.6 72.4)">36</text>
<text x="146" y="77.2">10</text>
<text x="229.2" y="73.4">31</text>
<text x="229.2" y="75.9">33</text>
<text x="238.1" y="73.4">32</text>
<text x="238.1" y="75.9">34</text>
<text x="113" y="82.3">44</text>
<text x="146" y="79.8">11</text>
<text x="146" y="82.3">12</text>
<text x="229.2" y="78.5">35</text>
<text x="229.2" y="81">37</text>
<text x="229.2" y="83.6">39</text>
<text x="238.1" y="78.5">36</text>
<text x="238.1" y="81">38</text>
<text x="238.1" y="83.6">40</text>
<text x="113.6" y="87.4">5</text>
<text x="113.6" y="89.9">6</text>
<text x="146" y="84.8">13</text>
<text x="146" y="87.4">14</text>
<text x="146" y="89.9">15</text>
<text x="113.6" y="95">2</text>
<text x="146" y="92.5">16</text>
<text x="146" y="95">17</text>
<text x="113.6" y="97.5">3</text>
<text x="113.6" y="100.1">4</text>
<text x="146" y="97.5">29</text>
<text x="146" y="100.1">30</text>
<text x="113" y="105.2">18</text>
<text x="113" y="107.7">19</text>
<text x="146" y="102.6">31</text>
<text x="146" y="105.2">32</text>
<text x="146" y="107.7">33</text>
<text x="113" y="110.2">20</text>
<text x="113" y="112.8">39</text>
<text x="146" y="110.2">34</text>
<text x="146" y="112.8">37</text>
<text x="113" y="115.3">40</text>
<text x="113" y="117.9">41</text>
<text x="146" y="115.3">38</text>
<text x="113" y="120.4">42</text>
<text x="113" y="122.9">43</text>
<text x="113" y="125.5">45</text>
<text x="113" y="128">46</text>
<text x="113" y="130.6">21</text>
<text x="113" y="133.1">22</text>
<text x="113" y="135.6">25</text>
<text x="113" y="138.2">26</text>
<text x="113" y="140.7">27</text>
<text x="113" y="143.3">28</text>
<text x="130.6" y="151.2" transform="rotate(-90 130.6 151.2)">23</text>
<text x="133.1" y="150.6" transform="rotate(-90 133.1 150.6)">8</text>
</g>
<g font-size="1.8" fill="#840084">
<text x="47" y="37.7">KT-0603R</text>
<text x="51.7" y="148.9">Q13FC13500004</text>
</g>
<text font-size="1.4" fill="#006464" x="226.2" y="32.5">Conn_02x20_Odd_Even</text>
</svg>
